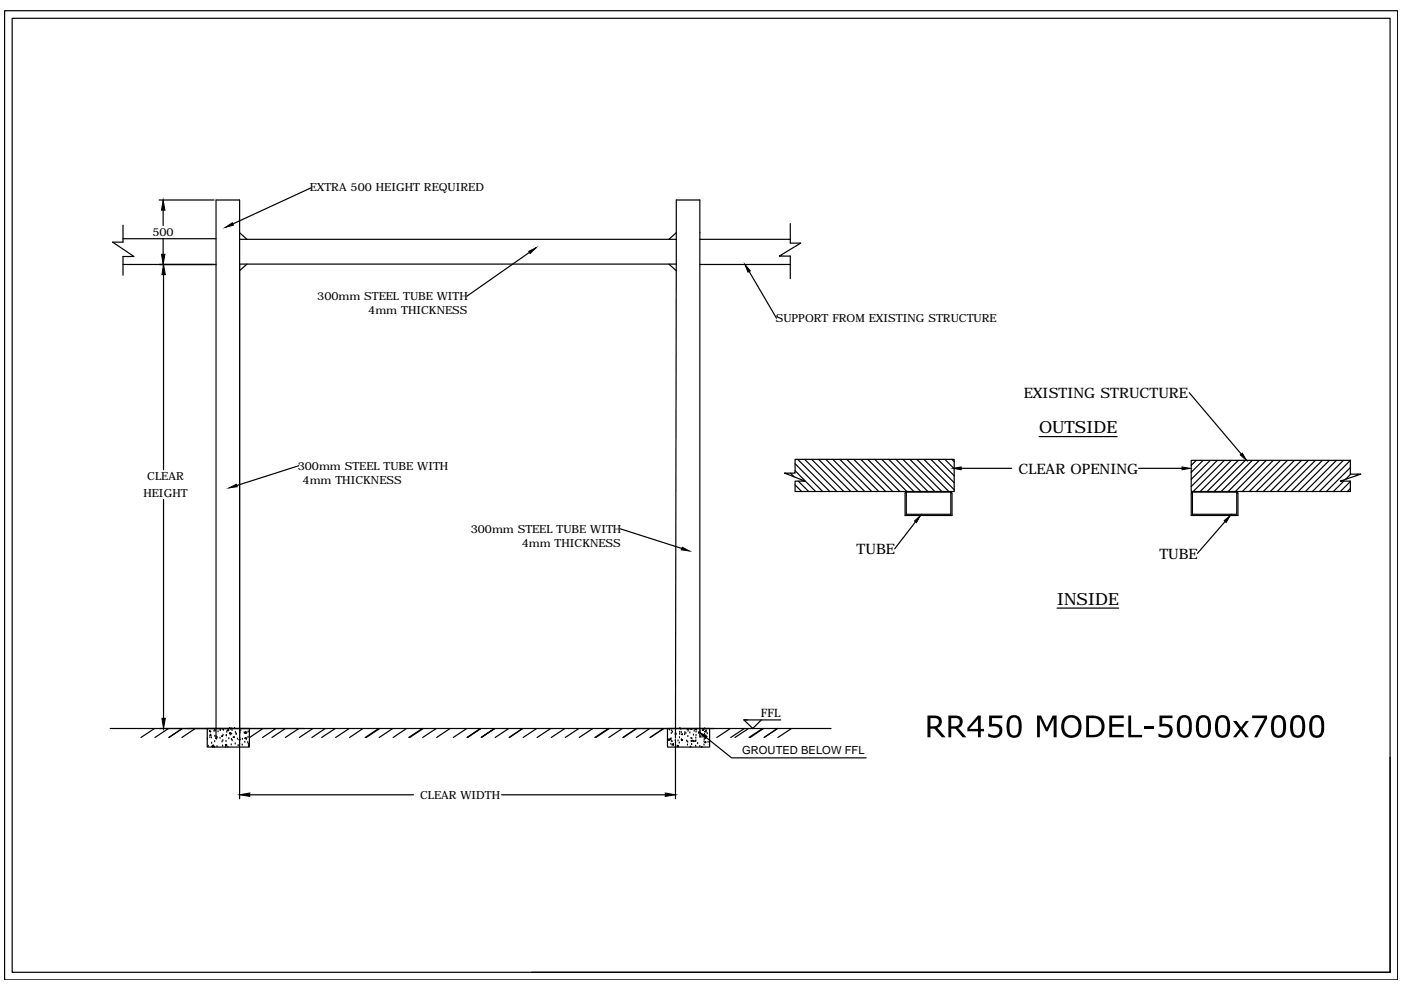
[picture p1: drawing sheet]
<svg xmlns="http://www.w3.org/2000/svg" width="297mm" height="210mm" viewBox="0 0 297 210" stroke-linecap="round" stroke-linejoin="round" font-family="sans-serif">
<!-- layer: 0 -->
<g fill="none" stroke="#000" stroke-width=".25">
<path d="M1 2.3h295.3v205.5h-295.3zM2.6 3.9h292.1v202.2h-292.1zM65.9 39.9l-16.5 7.6M26.1 47.7v3.6h-2.2l4.5 3.1h-2.3v4M26.1 56.1h19.7M26.1 50.6h19.7M33.7 42.4h11.7M34.6 44.6v3.2M34.6 50.7v3.2M34.7 58.2v41.4M50.8 56h92.6M50.8 50.7h92.6"/>
<path d="M50.8 49.3l1.6 1.4M52.4 56l-1.6 1.4M112.3 53.5l-13.3 9.3M141.8 56l1.6 1.4M143.4 56l-.2 100.5M143.4 56v-13.6h5v113.9M143.4 49.3l-1.6 1.4M148.4 50.7h19.2M148.4 56.1h19.2M158.8 57.6l5.8 9.9M167.6 47.4v4.1h2.2l-4.6 2.8h2.4v4.8M63.3 98.7l-13.1 4.2"/>
<path d="M168.6 97.4h33.7v6.8h-33.7v-2.2h2.1l-4.3-1.7h2.2zM168.6 99.8l4.3 4.4M168.6 98.3l5.8 5.9M169.1 97.4l6.8 6.8M170.6 97.4l6.8 6.8M172.1 97.4l6.8 6.8M173.6 97.4l6.8 6.8M175.1 97.4l6.8 6.8M176.6 97.4l6.7 6.8M178.1 97.4l6.7 6.8M179.5 97.4l6.8 6.8M181 97.4l6.8 6.8"/>
<path d="M182.5 97.4l6.8 6.8M184 97.4l6.8 6.8M185.5 97.4l6.8 6.8M186.9 97.4l6.9 6.8M188.4 97.4l6.8 6.8M189.9 97.4l6.8 6.8M191.4 97.4l6.8 6.8M192.9 97.4l6.8 6.8M194.4 97.4l6.8 6.8M195.9 97.4l6.4 6.4M197.4 97.4l4.9 4.9M198.8 97.4l3.5 3.5"/>
<path d="M200.3 97.4l2 2M201.8 97.4l.5 .5M203.8 99.3h10.7M220.3 92.6h16.6M241.4 99.3h9.2M252.1 83.3l11.1 13M252.6 97.6h33.7v2.9h2.2l-4.3 1.5h2.1v2.2h-33.7zM253.6 97.6l-1 1.1M255.1 97.6l-2.5 2.5M256.6 97.6l-4 4M258.1 97.6l-5.5 5.6M259.6 97.6l-6.6 6.6"/>
<path d="M261.1 97.6l-6.6 6.6M262.6 97.6l-6.7 6.6M264 97.6l-6.6 6.6M265.5 97.6l-6.6 6.6M267 97.6l-6.6 6.6M268.5 97.6l-6.6 6.6M270 97.6l-6.6 6.6M271.5 97.6l-6.6 6.6M273 97.6l-6.6 6.6M274.4 97.6l-6.6 6.6M275.9 97.6l-6.6 6.6M277.4 97.6l-6.6 6.6"/>
<path d="M278.9 97.6l-6.6 6.6M280.4 97.6l-6.6 6.6M281.9 97.6l-6.6 6.6M283.3 97.6l-6.5 6.6M284.8 97.6l-6.5 6.6M286.3 97.6l-6.6 6.6M286.3 99.1l-5.1 5.1M34.7 105.9v46.4M131.5 112.1l13 4.2M167.6 100.3l.8 .8M168.6 102.8l1.4 1.4M169.2 102l2.3 2.2"/>
<path d="M192.1 104.3l-.2 .3v4.7h9.9v-4.7M192.2 104.3v4.7h9.4v-4.7M192.2 104.3h9.4M194.1 110.6l-4.4 5.8M201.6 104.3l.2 .3M252.8 104.3l-.2 .3v4.7h9.9v-4.7M252.8 104.3h9.4v4.7h-9.4zM259.8 110.6l-5.9 6.7M262.2 104.3l.2 .3M284.9 102l-2.2 2.2M286.3 102.1l-2.1 2.1M286.3 103.6l-.6 .6"/>
<path d="M286.4 100.5l-1.1 1.1M287.9 100.5l-.4 .4M224.1 128.9h13.1M23.4 154.5h152.8M32.8 154.5l-2.9 1.9M35.7 154.5l-2.8 1.9M38.7 154.5l-2.9 1.9M41.4 154.5l-2.8 1.9M43.9 154.5h9v3.9h-9zM44 156.7h.1M44.2 158.2h.1M44.4 155.1h.1"/>
<path d="M44.5 156.4h.1M44.5 155.2h.1M44.7 155.2h.1M44.7 155.7v.2h-.2zM44.8 156.4h.1M44.9 157.6h.1M44.9 158.2l.3-.2 .1 .3zM45 158.4h.2M45.4 155.1h.1M45.5 158.4h.1M45.5 157.3h.1M45.5 154.7h.1"/>
<path d="M45.6 156.1h.1M45.6 155h.1M45.7 156.5l.3-.1-.1 .3zM45.8 156.2h.1M45.8 156.5v-114.1h5v114.1M46 158.3h.1M46 156.4h.1M46.2 155.2h.1M46.7 156.5h.1M46.7 154.9h.1M46.7 154.8h.1M47 156.1l.2-.2v.3z"/>
<path d="M47.1 157.3h.1M47.2 158.2h.1M47.2 157h.1M47.3 155.9h.1M47.3 154.8h.1M47.4 154.8h.1M47.8 157.9l.2-.1v.3zM47.8 158.4h.1M47.9 158.1h.1M47.9 157.2h.1M48 155.9h.1M48 156h.1"/>
<path d="M48.1 155.3h.1M48.3 158.4h.1M48.4 154.6l.1 .3h-.3zM48.5 156.6h.1M48.6 155.4l.3-.1-.1 .3zM48.7 154.5h.1M48.8 155.8h.1M48.9 154.6h.1M49 157.9h.1M49.1 156.8h.1M49.1 155.6h.1M49.1 154.5h.1"/>
<path d="M49.2 154.9h.1M49.2 157h.1M49.4 156.3l.2-.1 .1 .2zM49.7 154.5h.1M49.9 157.7h.1M49.9 155.3h.1M50 155.7h.1M50.1 155.6h.1M50.3 156.7h.1M50.5 158.1h.1M50.7 156.8l.2-.1-.1 .2zM50.8 157.7h.1"/>
<path d="M50.8 157v12.4M50.8 156.5h.1M50.9 155.4h.1M51.1 154.9h.1M51.4 158h.1M51.4 156.7h.1M51.8 155.4h.1M51.9 155.4l.2-.2 .1 .3zM51.9 157.4h.1M51.9 156.5l.2-.1v.2zM52 155.3h.1M52.2 156.8h.1"/>
<path d="M52.3 156.6h.1M52.3 155.4h.1M52.5 157.5h.1M52.6 156.3h.1M52.6 155.2h.1M52.7 157.8h.1M52.7 158.1h.1M52.9 158.1l-.2 .1 .2 .1M55.8 154.5l-2.9 1.9M58.5 154.5l-2.8 1.9M60.5 154.5l-2.8 1.9M63.4 154.5l-2.9 1.9"/>
<path d="M66.3 154.5l-2.8 1.9M69 154.5l-2.9 1.9M71.1 154.5l-2.9 1.9M74 154.5l-2.8 1.9M77 154.5l-2.9 1.9M80.3 154.5l-2.9 1.9M80.5 154.5l-2.9 1.9M83.3 154.5l-2.9 1.9M86.2 154.5l-2.8 1.9M89.5 154.5l-2.8 1.9M89.7 154.5l-2.8 1.9M92.5 154.5l-2.9 1.9"/>
<path d="M95.4 154.5l-2.8 1.9M99 154.5l-2.9 1.9M101.9 154.5l-2.8 1.9M104.9 154.5l-2.9 1.9 2.9-1.9M107.9 154.5l-2.9 1.9M110.8 154.5l-2.8 1.9 2.8-1.9M113.8 154.5l-2.9 1.9M116.8 154.5l-2.9 1.9M119.8 154.5l-2.9 1.9M122.7 154.5l-2.9 1.9M125.7 154.5l-2.9 1.9M129 154.5l-2.9 1.9"/>
<path d="M129.2 154.5l-2.9 1.9M132 154.5l-2.9 1.9M134.9 154.5l-2.9 1.9M135 154.5l-2.8 1.9M137.8 154.5l-2.9 1.9M140.7 154.5l-2.9 1.9M141.5 154.5h9v3.9h-9zM141.6 156.8l.2-.1-.1 .2zM141.9 157h.1M141.9 154.8h.1M142.2 156.6v.2h-.2zM142.2 157.8h.1"/>
<path d="M142.3 156.7h.1M142.3 155.5h.1M142.3 157.2h.1M142.4 155h.1M142.5 157.3h.1M142.6 155.2h.1M142.7 157.6l.1 .4-.3-.1zM143.2 157h.1M143.2 155.7h.1M143.2 155.8h.1M143.2 156.9v12.5M143.3 155.7h.1"/>
<path d="M143.6 158.2h.1M143.6 158.2l.2-.1v.2zM143.8 157.1h.1M144 157.6h.1M144.1 156.4h.1M144.1 155.3h.1M144.1 155.7h.1M144.1 154.5h.1M144.4 154.6h.1M144.4 155.3h.1M144.5 156.9h.1M144.5 155.7l.2-.1v.2z"/>
<path d="M144.7 156.8v.2h-.2zM145.2 155.8h.1M145.2 155.3h.1M145.4 155.5h.1M145.6 157.1h.1M145.8 158h.1M145.8 157.3h.1M145.8 154.5l-.1 .1h.3v-.1M145.8 156.2h.1M145.9 155h.1M146.3 155.4h.1M146.3 158.4l.1-.2v.2"/>
<path d="M146.5 156.6h.1M146.5 157.1l.3-.1-.1 .2zM146.6 154.5l-.1 .1h.2l-.1-.1M146.6 157.8h.1M146.7 156.6h.1M147 155.9h.1M147.1 157l.1 .2h-.3zM147.2 155h.1M147.4 154.5h.2l-.1 .2zM147.4 157.2h.1M147.5 158.2h.1M147.5 157.1h.1"/>
<path d="M147.5 156.5h.1M147.6 155.9h.1M147.6 155.2h.1M147.6 154.8h.1M147.9 157.7h.1M148.1 155.5h.1M148.4 158.3h.1M148.4 155.1h.1M148.5 156.2h.1M148.7 158.4h.1M148.8 156.3h.1M148.8 155.9h.1"/>
<path d="M149.1 154.6v.2h-.2zM149.2 154.7h.1M149.3 158h.1M149.3 157.3h.1M149.3 156.8h.1M149.4 155.7h.1M149.4 154.5h.1M149.4 155.1l.2-.2 .1 .3zM149.4 155.9h.2v.2zM149.6 157.2v.3l-.2-.1zM149.7 155h.1M149.7 156.4l5.4 4.3h28.5"/>
<path d="M149.9 155.6h.1M150.1 157.4h.1M150.4 157.9h.1M154.9 154.5l-2.9 1.9M157.8 154.5l-2.9 1.9M158.7 154.5l-2.9 1.9M161.4 152.6l-1.8 1.9-1.9-1.9h7.8M161.7 154.5l-2.9 1.9M161.9 154.5l-2.9 1.9M164.8 154.5l-2.8 1.9M167.8 154.5l-2.9 1.9M53 168.5h34.7"/>
<path d="M106.3 168.5h34.8M294.7 160.6v45.5h-182"/>
</g>
<g fill="#000" stroke="#000" stroke-width=".21">
<path d="M34.2 53.9h.8l-.4 2.2zM34.6 42.4l.4 2.2h-.8zM34.7 56.1l.4 2.1h-.8zM47.8 48.2l1.5-1 .2 .5zM112.1 53.3l1.6-.8-1.3 1.2zM157.9 56.1l1.2 1.3-.5 .3zM202.1 99.3l1.7-.3v.6zM250.6 99l1.7 .3-1.7 .3zM263 96.5l.4-.4 .9 1.5zM48.6 103.4l1.5-.7 .2 .5zM144.7 116l1.5 .8-1.8-.2zM193.9 110.5l1.3-1.2-.9 1.5z"/>
<path d="M259.5 110.4l1.4-1.1-.9 1.5zM34.3 152.3h.8l-.4 2.2zM148.4 155.3l1.5 .9-.3 .4zM50.8 168.5l2.2-.4v.8zM141.1 168.1l2.1 .4-2.1 .4z"/>
</g>
<g fill="#000">
<path d="M209.7 151.7h2.8v.6h-2.2v1.2h1.1l.6 .2 .5 .6v.9l-.4 .8-.8 .4h-1l-.8-.2v-.7l1.1 .4 .8-.1a.99 .99 0 0 0 .4-1.3 .99 .99 0 0 0-1.2-.5l-.9 .1zM219.9 151.7h.8l1.3 2.6 1.2-2.6h.8v4.6h-.6v-4l-1.3 2.8h-.4l-1.2-2.8v4h-.6zM235.2 151.7h3.1v.6h-2.5v1.2h2.5v.6h-2.5v1.7h2.5v.5h-3.1zM239.2 151.7h.6v4.1h2.3v.5h-2.9zM242.6 154h2v.6h-2zM245.8 151.7h2.8v.6h-2.2v1.2h1.1l.6 .2 .4 .5 .1 .9-.4 .9-.8 .4h-1l-.8-.2v-.7l1.1 .4 .8-.1 .4-.5 .1-.4a1.15 1.15 0 0 0-1.6-.9l-.6 .1zM261.4 152.9h.8l.9 1.3 1-1.3h.7l-1.4 1.7 1.4 1.7h-.7l-1-1.3-1 1.3h-.7l1.4-1.7zM265.5 151.7h3.1v.7l-2.1 3.9h-.6l2.2-4h-2.6z"/>
<path d="M196.6 151.7l2.2 .1 .8 .5 .1 .5-.1 .7-.5 .6-.3 .2 1.7 2h-.8l-1.6-1.8h-.8v1.8h-.7zM197.3 152.3v1.7l1.2-.1 .4-.3 .1-.4a.81 .81 0 0 0-1-.9z"/>
<path d="M201.1 151.7l2 .1 .8 .5 .2 .7-.1 .5-.4 .6-.4 .2 1.7 2h-.8l-1.5-1.8h-.9v1.8h-.6zM201.7 152.3v1.7l1.3-.1a.86 .86 0 0 0 .5-1.1 .86 .86 0 0 0-1.1-.5z"/>
<path d="M207.3 151.7h.6v2.8h.7v.6h-.7v1.2h-.6v-1.2h-2.2v-.8zM207.3 152.5l-1.8 2h1.8z"/>
<path d="M213.9 152.1l.6-.4 .8-.1 .6 .3 .5 .6 .2 1.2-.1 1.4-.3 .8-.6 .5h-1.2l-.7-.8-.3-.8v-1.1l.2-1.2zM214.4 152.3l-.3 .8v1.9l.2 .6 .5 .3a1.17 1.17 0 0 0 1.2-1.5l-.1-1.3-.2-.7-.5-.3z"/>
<path d="M225.4 152.4l.6-.5 .8-.3 1.1 .1 .8 .5 .5 .9 .1 1-.2 1.2-.5 .6-.8 .5h-.9l-.9-.2-.5-.5-.5-1.2v-1.2zM226.2 152.4l-.4 .5-.2 .8 .2 1.4 .8 .7h1.1l.6-.4 .3-.5v-1.4l-.1-.6-.5-.5-.5-.2h-.7z"/>
<path d="M230.3 151.7l2.2 .1 .7 .2 .5 .5 .4 .9 .1 1-.3 .8-.5 .6-1.2 .5h-1.9zM230.9 152.3v3.5h1.3l.6-.2 .5-.5 .2-.6v-1l-.2-.5-.8-.7z"/>
<path d="M250 152l.6-.3 .9-.1 .6 .3 .4 .6 .2 .9-.1 1.7-.3 .8-.5 .4-.6 .1-.8-.1-.5-.5-.3-.5-.1-1.9 .1-.7zM250.5 152.3l-.4 1v1.5l.3 .8 .6 .3 .6-.1 .4-.7 .1-1.9-.3-.6a.88 .88 0 0 0-1.3-.3z"/>
<path d="M254 152.1l.7-.4 .8-.1 .6 .3 .4 .6 .3 1-.1 1.4-.3 .9-.5 .5-.6 .1-.8-.1-.7-.7-.3-1.7 .2-1.2zM254.6 152.3l-.3 .5-.1 1v1.1l.3 .7a.93 .93 0 0 0 1.1 .2 .93 .93 0 0 0 .5-1l-.1-2a.87 .87 0 0 0-1.4-.5z"/>
<path d="M258.1 152l.6-.3 .8-.1 .6 .3 .5 .5 .2 1.3-.1 1.4-.3 .8-.6 .5h-1.2l-.7-.8-.3-1.1v-.9l.2-1.1zM258.6 152.3l-.4 1.1 .1 1.6 .2 .6 .5 .3a1.17 1.17 0 0 0 1.2-1.5l-.1-1.3-.2-.7-.5-.3z"/>
<path d="M270 152l.6-.3 .8-.1 .6 .3 .5 .6 .2 .9-.1 1.5-.3 .9-.5 .5-.6 .1-.8-.1-.7-.7-.2-.9v-1.4zM270.5 152.3l-.3 .5-.1 1v1.1l.3 .7a.93 .93 0 0 0 1.1 .2 .93 .93 0 0 0 .5-1l-.1-2a.87 .87 0 0 0-1.4-.5z"/>
<path d="M274 152l.7-.3 .8-.1 .6 .3 .4 .6 .2 1.2-.1 1.4-.2 .8-.7 .5h-1.2l-.7-.8-.2-.8-.1-1.1 .2-1.2zM274.5 152.3l-.3 .8v1.9l.2 .6 .6 .3a1.17 1.17 0 0 0 1.1-1.5v-1.3l-.3-.7-.5-.3z"/>
<path d="M278.1 152l.6-.3 .8-.1 .6 .3 .4 .6 .3 .9-.1 1.7-.3 .8-.5 .4-.6 .1-.8-.1-.6-.5-.2-.5-.1-1.9 .1-.7zM278.6 152.3l-.4 1v1.5l.2 .8 .7 .3 .6-.1 .3-.5 .2-1.5-.3-1.2a.88 .88 0 0 0-1.3-.3z"/>
</g>
<g font-size="3.6">
<text x="220.3" y="91.8">OUTSIDE</text>
<text x="224.1" y="128.2">INSIDE</text>
</g>
<g font-size="3">
<text x="217" y="84.4">EXISTING STRUCTURE</text>
<text x="215.9" y="100.4">CLEAR OPENING</text>
<text x="181.6" y="117.5">TUBE</text>
<text x="245.8" y="118.4">TUBE</text>
</g>
<text font-size="2.5" x="161.3" y="152">FFL</text>
<g font-size="2.4">
<text x="65.7" y="40.5">EXTRA 500 HEIGHT REQUIRED</text>
<text x="32.3" y="50.1">500</text>
<text x="67.3" y="63.7">300mm STEEL TUBE WITH</text>
<text x="78.1" y="66.6">4mm THICKNESS</text>
<text x="164.5" y="68.4">SUPPORT FROM EXISTING STRUCTURE</text>
<text x="31.2" y="101.8">CLEAR</text>
<text x="63.1" y="99.6">300mm STEEL TUBE WITH</text>
<text x="30.4" y="105.3">HEIGHT</text>
<text x="64.2" y="102.6">4mm THICKNESS</text>
<text x="99.8" y="113">300mm STEEL TUBE WITH</text>
<text x="110.6" y="115.9">4mm THICKNESS</text>
<text x="157.4" y="159.8">GROUTED BELOW FFL</text>
<text x="89.1" y="169.4">CLEAR WIDTH</text>
</g>
</svg>
